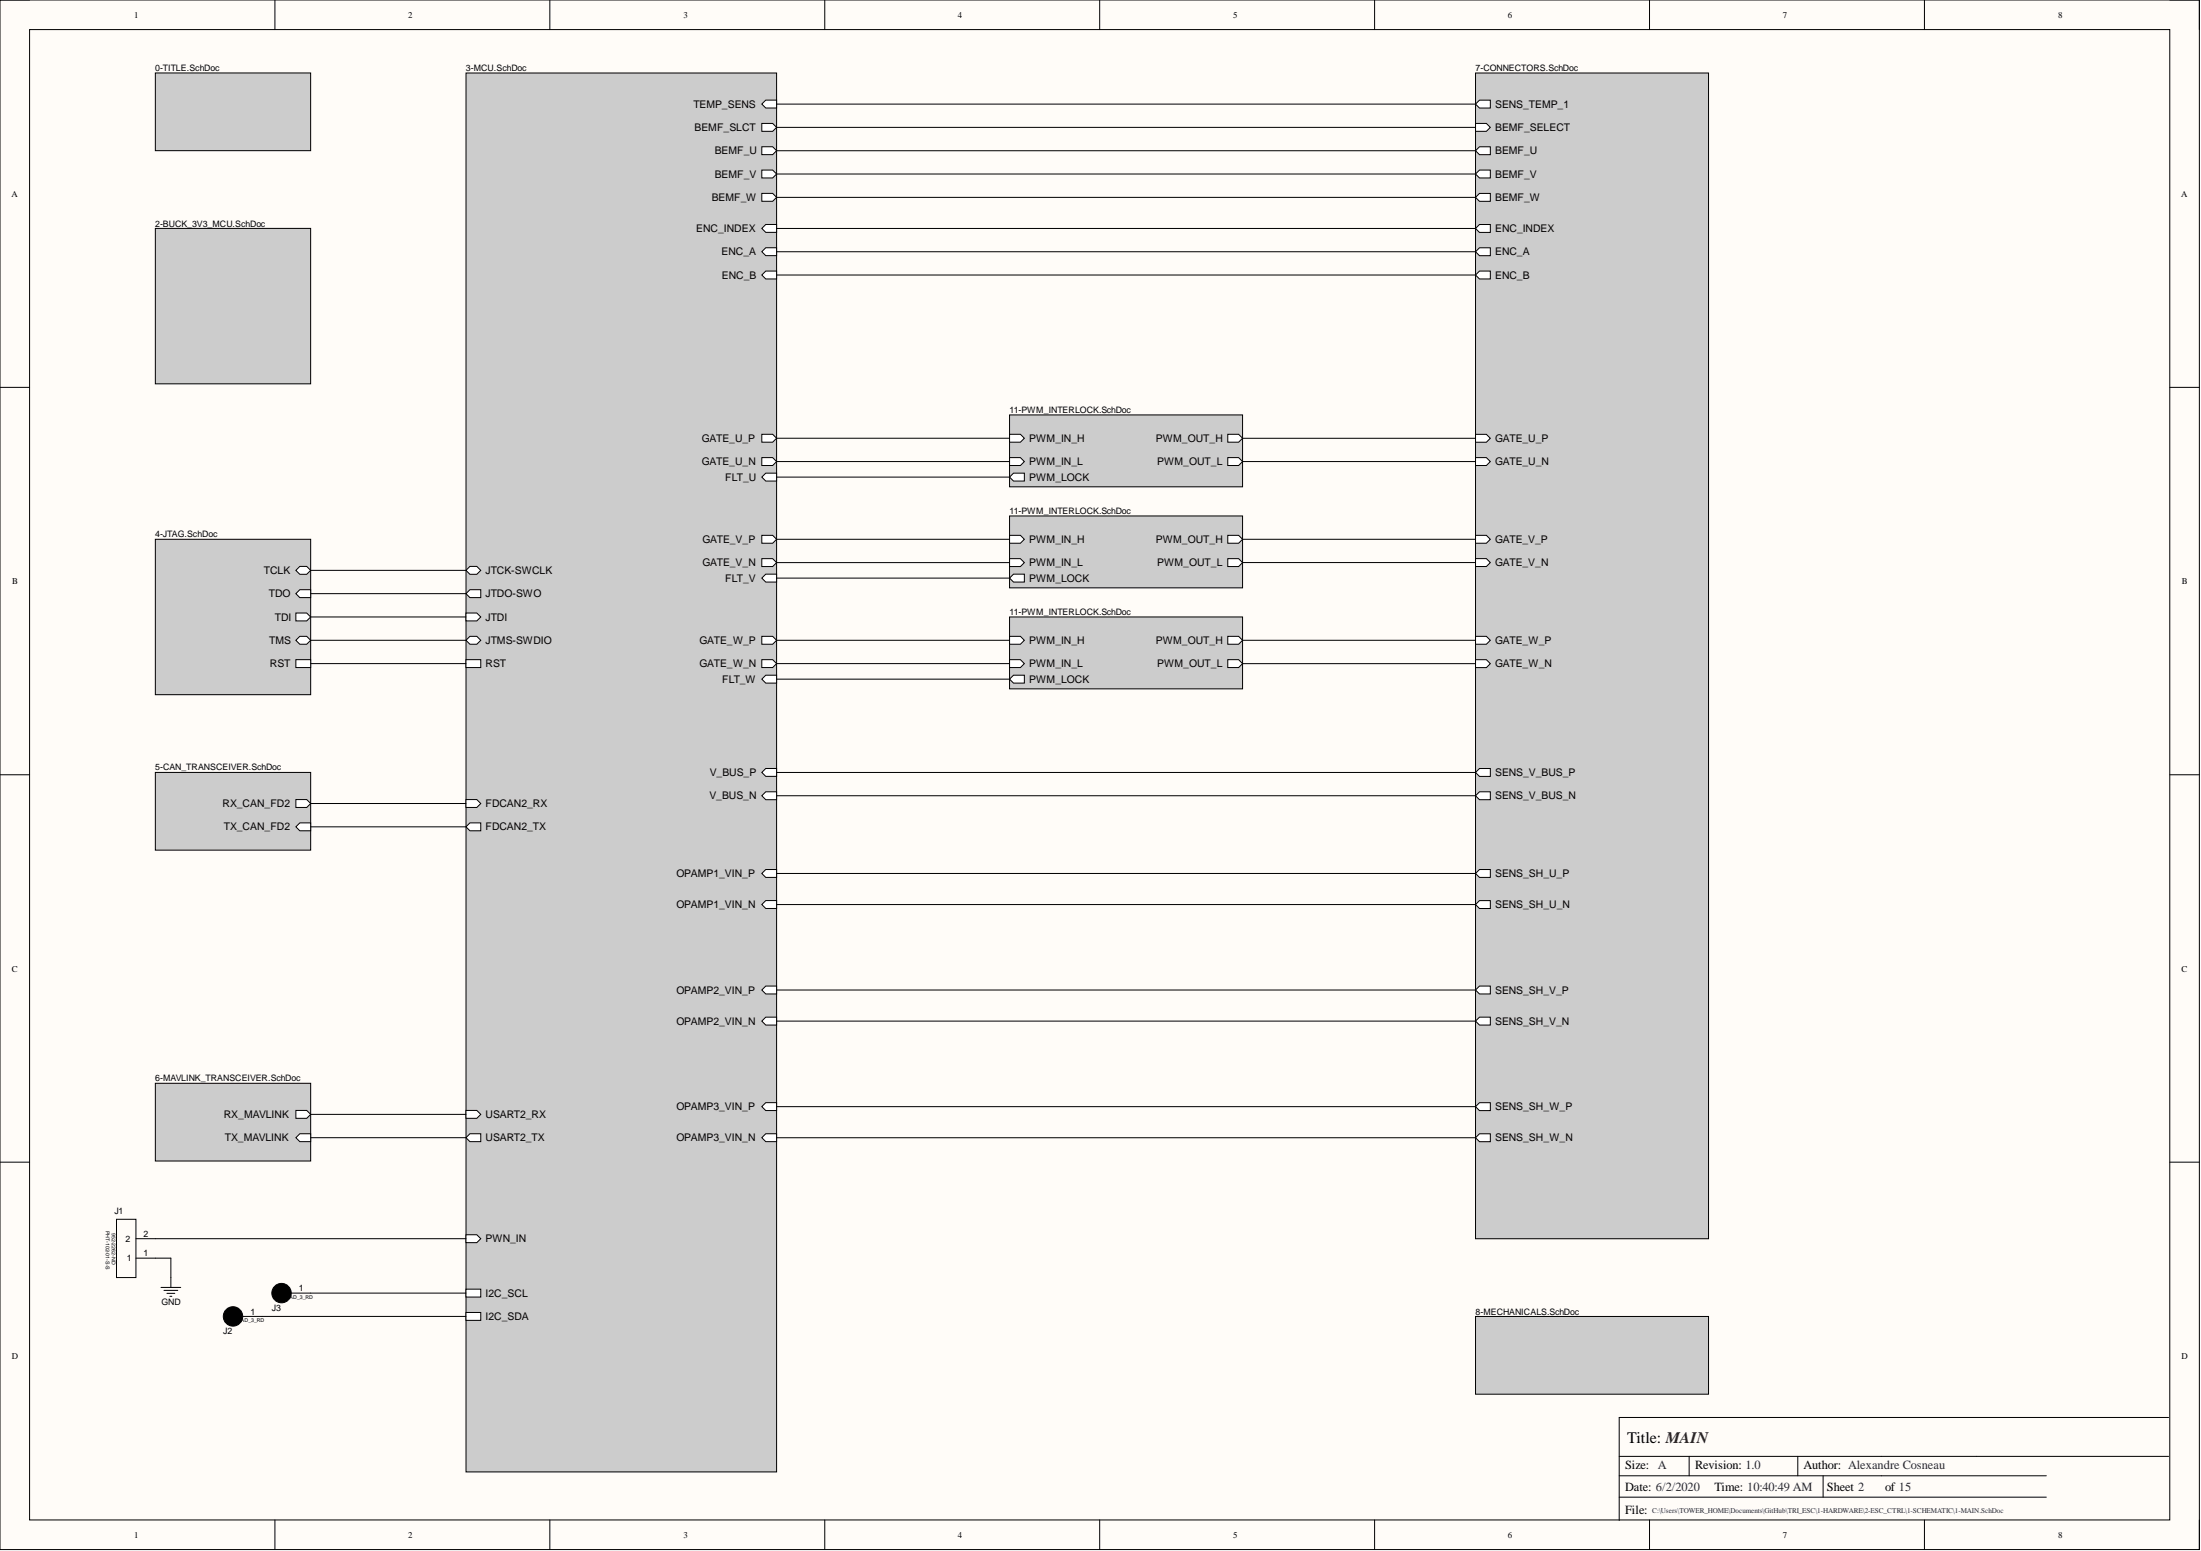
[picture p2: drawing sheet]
<svg xmlns="http://www.w3.org/2000/svg" width="566mm" height="399mm" viewBox="0 0 566 399" stroke-linecap="round" stroke-linejoin="round" font-family="sans-serif">
<path d="M0 0h565.8v398.6h-565.8z" fill-rule="evenodd" fill="#fffcf8"/>
<path d="M0 0h565.8v398.6h-565.8z" fill="none" stroke="#000" stroke-width=".26"/>
<path d="M7.6 7.6h550.6v383.4h-550.6z" fill-rule="evenodd" fill="#fffcf8"/>
<g fill="none" stroke="#000" stroke-width=".26">
<path d="M0 0h7.6M70.7 0v7.6M141.4 0v7.6M212.2 0v7.6M282.9 0v7.6M353.6 0v7.6M424.3 0v7.6M495.1 0v7.6M558.2 0h7.6v7.6M7.6 7.6h550.6v383.4h-550.6zM0 99.7h7.6M558.2 99.7h7.6"/>
<path d="M0 199.3h7.6M558.2 199.3h7.6M0 299h7.6M558.2 299h7.6M416.5 374.7h141.4M416.5 379.6h109.9M434.5 374.7v4.9M462.5 374.7v4.9M469 379.6v5.5M557.9 364.6h-141.4v26.5M70.7 391v7.6M141.4 391v7.6"/>
<path d="M212.2 391v7.6M282.9 391v7.6M353.6 391v7.6M416.5 385.1h109.9M424.3 391v7.6M495.1 391v7.6M565.8 391v7.6"/>
</g>
<path d="M40 58.8h39.9v39.9h-39.9z" fill-rule="evenodd" fill="#ccc"/>
<path d="M40 58.8h39.9v39.9h-39.9z" fill="none" stroke="#000" stroke-width=".26"/>
<path d="M40 18.8h39.9v20h-39.9z" fill-rule="evenodd" fill="#ccc"/>
<path d="M40 18.8h39.9v20h-39.9z" fill="none" stroke="#000" stroke-width=".26"/>
<path d="M40 138.7h39.9v40h-39.9z" fill-rule="evenodd" fill="#ccc"/>
<path d="M40 138.7h39.9v40h-39.9z" fill="none" stroke="#000" stroke-width=".26"/>
<path d="M77.1 145.7h1.8l1 1-1 1h-1.8l-1-1z" fill-rule="evenodd" fill="#fff"/>
<path d="M77.1 145.7h1.8l1 1-1 1h-1.8l-1-1z" fill="none" stroke="#000" stroke-width=".26"/>
<path d="M77.1 151.7h2.8v2h-2.8l-1-1z" fill-rule="evenodd" fill="#fff"/>
<path d="M77.1 151.7h2.8v2h-2.8l-1-1z" fill="none" stroke="#000" stroke-width=".26"/>
<path d="M76.1 157.7h2.8l1 1-1 1h-2.8z" fill-rule="evenodd" fill="#fff"/>
<path d="M76.1 157.7h2.8l1 1-1 1h-2.8z" fill="none" stroke="#000" stroke-width=".26"/>
<path d="M76.1 169.7h3.8v2h-3.8z" fill-rule="evenodd" fill="#fff"/>
<path d="M76.1 169.7h3.8v2h-3.8z" fill="none" stroke="#000" stroke-width=".26"/>
<path d="M77.1 163.7h1.8l1 1-1 1h-1.8l-1-1z" fill-rule="evenodd" fill="#fff"/>
<path d="M77.1 163.7h1.8l1 1-1 1h-1.8l-1-1z" fill="none" stroke="#000" stroke-width=".26"/>
<path d="M379.6 338.7h59.9v20h-59.9z" fill-rule="evenodd" fill="#ccc"/>
<path d="M379.6 338.7h59.9v20h-59.9z" fill="none" stroke="#000" stroke-width=".26"/>
<path d="M40 278.7h39.9v20h-39.9z" fill-rule="evenodd" fill="#ccc"/>
<path d="M40 278.7h39.9v20h-39.9z" fill="none" stroke="#000" stroke-width=".26"/>
<path d="M77.1 291.7h2.8v2h-2.8l-1-1z" fill-rule="evenodd" fill="#fff"/>
<path d="M77.1 291.7h2.8v2h-2.8l-1-1z" fill="none" stroke="#000" stroke-width=".26"/>
<path d="M76.1 285.7h2.8l1 1-1 1h-2.8z" fill-rule="evenodd" fill="#fff"/>
<path d="M76.1 285.7h2.8l1 1-1 1h-2.8z" fill="none" stroke="#000" stroke-width=".26"/>
<path d="M379.6 18.8h59.9v299.9h-59.9z" fill-rule="evenodd" fill="#ccc"/>
<path d="M379.6 18.8h59.9v299.9h-59.9z" fill="none" stroke="#000" stroke-width=".26"/>
<path d="M379.6 111.7h2.8l1 1-1 1.1h-2.8z" fill-rule="evenodd" fill="#fff"/>
<path d="M379.6 111.7h2.8l1 1-1 1.1h-2.8z" fill="none" stroke="#000" stroke-width=".26"/>
<path d="M379.6 117.7h2.8l1 1-1 1.1h-2.8z" fill-rule="evenodd" fill="#fff"/>
<path d="M379.6 117.7h2.8l1 1-1 1.1h-2.8z" fill="none" stroke="#000" stroke-width=".26"/>
<path d="M379.6 137.7h2.8l1 1-1 1h-2.8z" fill-rule="evenodd" fill="#fff"/>
<path d="M379.6 137.7h2.8l1 1-1 1h-2.8z" fill="none" stroke="#000" stroke-width=".26"/>
<path d="M379.6 143.7h2.8l1 1-1 1h-2.8z" fill-rule="evenodd" fill="#fff"/>
<path d="M379.6 143.7h2.8l1 1-1 1h-2.8z" fill="none" stroke="#000" stroke-width=".26"/>
<path d="M379.6 169.7h2.8l1 1-1 1h-2.8z" fill-rule="evenodd" fill="#fff"/>
<path d="M379.6 169.7h2.8l1 1-1 1h-2.8z" fill="none" stroke="#000" stroke-width=".26"/>
<path d="M379.6 163.7h2.8l1 1-1 1h-2.8z" fill-rule="evenodd" fill="#fff"/>
<path d="M379.6 163.7h2.8l1 1-1 1h-2.8z" fill="none" stroke="#000" stroke-width=".26"/>
<path d="M380.6 231.7h2.8v2h-2.8l-1-1z" fill-rule="evenodd" fill="#fff"/>
<path d="M380.6 231.7h2.8v2h-2.8l-1-1z" fill="none" stroke="#000" stroke-width=".26"/>
<path d="M380.6 223.7h2.8v2h-2.8l-1-1z" fill-rule="evenodd" fill="#fff"/>
<path d="M380.6 223.7h2.8v2h-2.8l-1-1z" fill="none" stroke="#000" stroke-width=".26"/>
<path d="M380.6 253.7h2.8v2h-2.8l-1-1z" fill-rule="evenodd" fill="#fff"/>
<path d="M380.6 253.7h2.8v2h-2.8l-1-1z" fill="none" stroke="#000" stroke-width=".26"/>
<path d="M380.6 261.7h2.8v2h-2.8l-1-1z" fill-rule="evenodd" fill="#fff"/>
<path d="M380.6 261.7h2.8v2h-2.8l-1-1z" fill="none" stroke="#000" stroke-width=".26"/>
<path d="M380.6 291.7h2.8v2h-2.8l-1-1z" fill-rule="evenodd" fill="#fff"/>
<path d="M380.6 291.7h2.8v2h-2.8l-1-1z" fill="none" stroke="#000" stroke-width=".26"/>
<path d="M380.6 283.7h2.8v2h-2.8l-1-1z" fill-rule="evenodd" fill="#fff"/>
<path d="M380.6 283.7h2.8v2h-2.8l-1-1z" fill="none" stroke="#000" stroke-width=".26"/>
<path d="M380.6 43.7h2.8v2.1h-2.8l-1-1z" fill-rule="evenodd" fill="#fff"/>
<path d="M380.6 43.7h2.8v2.1h-2.8l-1-1z" fill="none" stroke="#000" stroke-width=".26"/>
<path d="M380.6 49.8h2.8v2h-2.8l-1-1z" fill-rule="evenodd" fill="#fff"/>
<path d="M380.6 49.8h2.8v2h-2.8l-1-1z" fill="none" stroke="#000" stroke-width=".26"/>
<path d="M380.6 203.7h2.8v2h-2.8l-1-1z" fill-rule="evenodd" fill="#fff"/>
<path d="M380.6 203.7h2.8v2h-2.8l-1-1z" fill="none" stroke="#000" stroke-width=".26"/>
<path d="M380.6 197.7h2.8v2h-2.8l-1-1z" fill-rule="evenodd" fill="#fff"/>
<path d="M380.6 197.7h2.8v2h-2.8l-1-1z" fill="none" stroke="#000" stroke-width=".26"/>
<path d="M380.6 25.8h2.8v2h-2.8l-1-1z" fill-rule="evenodd" fill="#fff"/>
<path d="M380.6 25.8h2.8v2h-2.8l-1-1z" fill="none" stroke="#000" stroke-width=".26"/>
<path d="M380.6 37.8h2.8v2h-2.8l-1-1z" fill-rule="evenodd" fill="#fff"/>
<path d="M380.6 37.8h2.8v2h-2.8l-1-1z" fill="none" stroke="#000" stroke-width=".26"/>
<path d="M379.6 31.8h2.8l1 1-1 1h-2.8z" fill-rule="evenodd" fill="#fff"/>
<path d="M379.6 31.8h2.8l1 1-1 1h-2.8z" fill="none" stroke="#000" stroke-width=".26"/>
<path d="M380.6 57.8h2.8v2h-2.8l-1-1z" fill-rule="evenodd" fill="#fff"/>
<path d="M380.6 57.8h2.8v2h-2.8l-1-1z" fill="none" stroke="#000" stroke-width=".26"/>
<path d="M380.6 63.7h2.8v2.1h-2.8l-1-1z" fill-rule="evenodd" fill="#fff"/>
<path d="M380.6 63.7h2.8v2.1h-2.8l-1-1z" fill="none" stroke="#000" stroke-width=".26"/>
<path d="M380.6 69.7h2.8v2.1h-2.8l-1-1.1z" fill-rule="evenodd" fill="#fff"/>
<path d="M380.6 69.7h2.8v2.1h-2.8l-1-1.1z" fill="none" stroke="#000" stroke-width=".26"/>
<path d="M259.7 106.7h60v18.5h-60z" fill-rule="evenodd" fill="#ccc"/>
<path d="M259.7 106.7h60v18.5h-60z" fill="none" stroke="#000" stroke-width=".26"/>
<path d="M315.8 111.7h2.8l1.1 1-1.1 1.1h-2.8z" fill-rule="evenodd" fill="#fff"/>
<path d="M315.8 111.7h2.8l1.1 1-1.1 1.1h-2.8z" fill="none" stroke="#000" stroke-width=".26"/>
<path d="M315.8 117.7h2.8l1.1 1-1.1 1.1h-2.8z" fill-rule="evenodd" fill="#fff"/>
<path d="M315.8 117.7h2.8l1.1 1-1.1 1.1h-2.8z" fill="none" stroke="#000" stroke-width=".26"/>
<path d="M259.7 111.7h2.8l1 1-1 1.1h-2.8z" fill-rule="evenodd" fill="#fff"/>
<path d="M259.7 111.7h2.8l1 1-1 1.1h-2.8z" fill="none" stroke="#000" stroke-width=".26"/>
<path d="M259.7 117.7h2.8l1 1-1 1.1h-2.8z" fill-rule="evenodd" fill="#fff"/>
<path d="M259.7 117.7h2.8l1 1-1 1.1h-2.8z" fill="none" stroke="#000" stroke-width=".26"/>
<path d="M260.7 121.7h2.8v2.1h-2.8l-1-1.1z" fill-rule="evenodd" fill="#fff"/>
<path d="M260.7 121.7h2.8v2.1h-2.8l-1-1.1z" fill="none" stroke="#000" stroke-width=".26"/>
<path d="M259.7 132.7h60v18.5h-60z" fill-rule="evenodd" fill="#ccc"/>
<path d="M259.7 132.7h60v18.5h-60z" fill="none" stroke="#000" stroke-width=".26"/>
<path d="M315.8 137.7h2.8l1.1 1-1.1 1h-2.8z" fill-rule="evenodd" fill="#fff"/>
<path d="M315.8 137.7h2.8l1.1 1-1.1 1h-2.8z" fill="none" stroke="#000" stroke-width=".26"/>
<path d="M315.8 143.7h2.8l1.1 1-1.1 1h-2.8z" fill-rule="evenodd" fill="#fff"/>
<path d="M315.8 143.7h2.8l1.1 1-1.1 1h-2.8z" fill="none" stroke="#000" stroke-width=".26"/>
<path d="M259.7 137.7h2.8l1 1-1 1h-2.8z" fill-rule="evenodd" fill="#fff"/>
<path d="M259.7 137.7h2.8l1 1-1 1h-2.8z" fill="none" stroke="#000" stroke-width=".26"/>
<path d="M259.7 143.7h2.8l1 1-1 1h-2.8z" fill-rule="evenodd" fill="#fff"/>
<path d="M259.7 143.7h2.8l1 1-1 1h-2.8z" fill="none" stroke="#000" stroke-width=".26"/>
<path d="M260.7 147.7h2.8v2h-2.8l-1-1z" fill-rule="evenodd" fill="#fff"/>
<path d="M260.7 147.7h2.8v2h-2.8l-1-1z" fill="none" stroke="#000" stroke-width=".26"/>
<path d="M259.7 158.7h60v18.5h-60z" fill-rule="evenodd" fill="#ccc"/>
<path d="M259.7 158.7h60v18.5h-60z" fill="none" stroke="#000" stroke-width=".26"/>
<path d="M315.8 163.7h2.8l1.1 1-1.1 1h-2.8z" fill-rule="evenodd" fill="#fff"/>
<path d="M315.8 163.7h2.8l1.1 1-1.1 1h-2.8z" fill="none" stroke="#000" stroke-width=".26"/>
<path d="M315.8 169.7h2.8l1.1 1-1.1 1h-2.8z" fill-rule="evenodd" fill="#fff"/>
<path d="M315.8 169.7h2.8l1.1 1-1.1 1h-2.8z" fill="none" stroke="#000" stroke-width=".26"/>
<path d="M259.7 163.7h2.8l1 1-1 1h-2.8z" fill-rule="evenodd" fill="#fff"/>
<path d="M259.7 163.7h2.8l1 1-1 1h-2.8z" fill="none" stroke="#000" stroke-width=".26"/>
<path d="M259.7 169.7h2.8l1 1-1 1h-2.8z" fill-rule="evenodd" fill="#fff"/>
<path d="M259.7 169.7h2.8l1 1-1 1h-2.8z" fill="none" stroke="#000" stroke-width=".26"/>
<path d="M260.7 173.7h2.8v2h-2.8l-1-1z" fill-rule="evenodd" fill="#fff"/>
<path d="M260.7 173.7h2.8v2h-2.8l-1-1z" fill="none" stroke="#000" stroke-width=".26"/>
<path d="M40 198.7h39.9v20h-39.9z" fill-rule="evenodd" fill="#ccc"/>
<path d="M40 198.7h39.9v20h-39.9z" fill="none" stroke="#000" stroke-width=".26"/>
<path d="M77.1 211.7h2.8v2h-2.8l-1-1z" fill-rule="evenodd" fill="#fff"/>
<path d="M77.1 211.7h2.8v2h-2.8l-1-1z" fill="none" stroke="#000" stroke-width=".26"/>
<path d="M76.1 205.7h2.8l1 1-1 1h-2.8z" fill-rule="evenodd" fill="#fff"/>
<path d="M76.1 205.7h2.8l1 1-1 1h-2.8z" fill="none" stroke="#000" stroke-width=".26"/>
<path d="M119.9 18.8h79.9v359.8h-79.9z" fill-rule="evenodd" fill="#ccc"/>
<path d="M119.9 18.8h79.9v359.8h-79.9z" fill="none" stroke="#000" stroke-width=".26"/>
<path d="M119.9 169.7h3.8v2h-3.8z" fill-rule="evenodd" fill="#fff"/>
<path d="M119.9 169.7h3.8v2h-3.8z" fill="none" stroke="#000" stroke-width=".26"/>
<path d="M120.9 291.7h2.8v2h-2.8l-1-1z" fill-rule="evenodd" fill="#fff"/>
<path d="M120.9 291.7h2.8v2h-2.8l-1-1z" fill="none" stroke="#000" stroke-width=".26"/>
<path d="M119.9 285.7h2.8l1 1-1 1h-2.8z" fill-rule="evenodd" fill="#fff"/>
<path d="M119.9 285.7h2.8l1 1-1 1h-2.8z" fill="none" stroke="#000" stroke-width=".26"/>
<path d="M120.9 163.7h1.8l1 1-1 1h-1.8l-1-1z" fill-rule="evenodd" fill="#fff"/>
<path d="M120.9 163.7h1.8l1 1-1 1h-1.8l-1-1z" fill="none" stroke="#000" stroke-width=".26"/>
<path d="M120.9 145.7h1.8l1 1-1 1h-1.8l-1-1z" fill-rule="evenodd" fill="#fff"/>
<path d="M120.9 145.7h1.8l1 1-1 1h-1.8l-1-1z" fill="none" stroke="#000" stroke-width=".26"/>
<path d="M119.9 157.7h2.8l1 1-1 1h-2.8z" fill-rule="evenodd" fill="#fff"/>
<path d="M119.9 157.7h2.8l1 1-1 1h-2.8z" fill="none" stroke="#000" stroke-width=".26"/>
<path d="M120.9 151.7h2.8v2h-2.8l-1-1z" fill-rule="evenodd" fill="#fff"/>
<path d="M120.9 151.7h2.8v2h-2.8l-1-1z" fill="none" stroke="#000" stroke-width=".26"/>
<path d="M197 253.7h2.8v2h-2.8l-1-1z" fill-rule="evenodd" fill="#fff"/>
<path d="M197 253.7h2.8v2h-2.8l-1-1z" fill="none" stroke="#000" stroke-width=".26"/>
<path d="M197 283.7h2.8v2h-2.8l-1-1z" fill-rule="evenodd" fill="#fff"/>
<path d="M197 283.7h2.8v2h-2.8l-1-1z" fill="none" stroke="#000" stroke-width=".26"/>
<path d="M197 223.7h2.8v2h-2.8l-1-1z" fill-rule="evenodd" fill="#fff"/>
<path d="M197 223.7h2.8v2h-2.8l-1-1z" fill="none" stroke="#000" stroke-width=".26"/>
<path d="M197 291.7h2.8v2h-2.8l-1-1z" fill-rule="evenodd" fill="#fff"/>
<path d="M197 291.7h2.8v2h-2.8l-1-1z" fill="none" stroke="#000" stroke-width=".26"/>
<path d="M197 261.7h2.8v2h-2.8l-1-1z" fill-rule="evenodd" fill="#fff"/>
<path d="M197 261.7h2.8v2h-2.8l-1-1z" fill="none" stroke="#000" stroke-width=".26"/>
<path d="M197 203.7h2.8v2h-2.8l-1-1z" fill-rule="evenodd" fill="#fff"/>
<path d="M197 203.7h2.8v2h-2.8l-1-1z" fill="none" stroke="#000" stroke-width=".26"/>
<path d="M197 197.7h2.8v2h-2.8l-1-1z" fill-rule="evenodd" fill="#fff"/>
<path d="M197 197.7h2.8v2h-2.8l-1-1z" fill="none" stroke="#000" stroke-width=".26"/>
<path d="M197 231.7h2.8v2h-2.8l-1-1z" fill-rule="evenodd" fill="#fff"/>
<path d="M197 231.7h2.8v2h-2.8l-1-1z" fill="none" stroke="#000" stroke-width=".26"/>
<path d="M197 57.7h2.8v2.1h-2.8l-1-1z" fill-rule="evenodd" fill="#fff"/>
<path d="M197 57.7h2.8v2.1h-2.8l-1-1z" fill="none" stroke="#000" stroke-width=".26"/>
<path d="M119.9 205.7h2.8l1 1-1 1h-2.8z" fill-rule="evenodd" fill="#fff"/>
<path d="M119.9 205.7h2.8l1 1-1 1h-2.8z" fill="none" stroke="#000" stroke-width=".26"/>
<path d="M197 121.7h2.8v2.1h-2.8l-1-1.1z" fill-rule="evenodd" fill="#fff"/>
<path d="M197 121.7h2.8v2.1h-2.8l-1-1.1z" fill="none" stroke="#000" stroke-width=".26"/>
<path d="M197 147.7h2.8v2h-2.8l-1-1z" fill-rule="evenodd" fill="#fff"/>
<path d="M197 147.7h2.8v2h-2.8l-1-1z" fill="none" stroke="#000" stroke-width=".26"/>
<path d="M197 173.7h2.8v2h-2.8l-1-1z" fill-rule="evenodd" fill="#fff"/>
<path d="M197 173.7h2.8v2h-2.8l-1-1z" fill="none" stroke="#000" stroke-width=".26"/>
<path d="M120.9 211.7h2.8v2h-2.8l-1-1z" fill-rule="evenodd" fill="#fff"/>
<path d="M120.9 211.7h2.8v2h-2.8l-1-1z" fill="none" stroke="#000" stroke-width=".26"/>
<path d="M119.9 317.6h2.8l1 1.1-1 1h-2.8z" fill-rule="evenodd" fill="#fff"/>
<path d="M119.9 317.6h2.8l1 1.1-1 1h-2.8z" fill="none" stroke="#000" stroke-width=".26"/>
<path d="M119.9 331.6h3.8v2.1h-3.8z" fill-rule="evenodd" fill="#fff"/>
<path d="M119.9 331.6h3.8v2.1h-3.8z" fill="none" stroke="#000" stroke-width=".26"/>
<path d="M119.9 337.6h3.8v2.1h-3.8z" fill-rule="evenodd" fill="#fff"/>
<path d="M119.9 337.6h3.8v2.1h-3.8z" fill="none" stroke="#000" stroke-width=".26"/>
<path d="M196 37.8h2.8l1 1-1 1h-2.8z" fill-rule="evenodd" fill="#fff"/>
<path d="M196 37.8h2.8l1 1-1 1h-2.8z" fill="none" stroke="#000" stroke-width=".26"/>
<path d="M196 43.7h2.8l1 1.1-1 1h-2.8z" fill-rule="evenodd" fill="#fff"/>
<path d="M196 43.7h2.8l1 1.1-1 1h-2.8z" fill="none" stroke="#000" stroke-width=".26"/>
<path d="M196 31.8h2.8l1 1-1 1h-2.8z" fill-rule="evenodd" fill="#fff"/>
<path d="M196 31.8h2.8l1 1-1 1h-2.8z" fill="none" stroke="#000" stroke-width=".26"/>
<path d="M196 49.7h2.8l1 1.1-1 1h-2.8z" fill-rule="evenodd" fill="#fff"/>
<path d="M196 49.7h2.8l1 1.1-1 1h-2.8z" fill="none" stroke="#000" stroke-width=".26"/>
<path d="M197 69.7h2.8v2.1h-2.8l-1-1.1z" fill-rule="evenodd" fill="#fff"/>
<path d="M197 69.7h2.8v2.1h-2.8l-1-1.1z" fill="none" stroke="#000" stroke-width=".26"/>
<path d="M197 63.7h2.8v2.1h-2.8l-1-1.1z" fill-rule="evenodd" fill="#fff"/>
<path d="M197 63.7h2.8v2.1h-2.8l-1-1.1z" fill="none" stroke="#000" stroke-width=".26"/>
<path d="M196 117.7h2.8l1 1-1 1.1h-2.8z" fill-rule="evenodd" fill="#fff"/>
<path d="M196 117.7h2.8l1 1-1 1.1h-2.8z" fill="none" stroke="#000" stroke-width=".26"/>
<path d="M196 111.7h2.8l1 1-1 1.1h-2.8z" fill-rule="evenodd" fill="#fff"/>
<path d="M196 111.7h2.8l1 1-1 1.1h-2.8z" fill="none" stroke="#000" stroke-width=".26"/>
<path d="M196 137.7h2.8l1 1-1 1h-2.8z" fill-rule="evenodd" fill="#fff"/>
<path d="M196 137.7h2.8l1 1-1 1h-2.8z" fill="none" stroke="#000" stroke-width=".26"/>
<path d="M196 143.7h2.8l1 1-1 1h-2.8z" fill-rule="evenodd" fill="#fff"/>
<path d="M196 143.7h2.8l1 1-1 1h-2.8z" fill="none" stroke="#000" stroke-width=".26"/>
<path d="M196 163.7h2.8l1 1-1 1h-2.8z" fill-rule="evenodd" fill="#fff"/>
<path d="M196 163.7h2.8l1 1-1 1h-2.8z" fill="none" stroke="#000" stroke-width=".26"/>
<path d="M196 169.7h2.8l1 1-1 1h-2.8z" fill-rule="evenodd" fill="#fff"/>
<path d="M196 169.7h2.8l1 1-1 1h-2.8z" fill="none" stroke="#000" stroke-width=".26"/>
<path d="M197 25.8h2.8v2h-2.8l-1-1z" fill-rule="evenodd" fill="#fff"/>
<g fill="none" stroke="#000" stroke-width=".26">
<path d="M197 25.8h2.8v2h-2.8l-1-1zM199.8 38.8h179.8M199.8 32.8h179.8M199.8 26.8h179.8M199.8 58.8h179.8M199.8 50.8h179.8M199.8 44.8h179.8M199.8 70.7h179.8M199.8 64.8h179.8M199.8 118.7h59.9M199.8 112.7h59.9M319.7 118.7h59.9"/>
<path d="M319.7 112.7h59.9M199.8 138.7h59.9M199.8 122.7h59.9M319.7 138.7h59.9M79.9 158.7h40M79.9 152.7h40M79.9 146.7h40M199.8 148.7h59.9M199.8 144.7h59.9M319.7 144.7h59.9M79.9 170.7h40M79.9 164.7h40"/>
<path d="M199.8 170.7h59.9M199.8 164.7h59.9M199.8 174.7h59.9M319.7 164.7h59.9M319.7 170.7h59.9M199.8 198.7h179.8M79.9 212.7h40M79.9 206.7h40M199.8 204.7h179.8M199.8 232.7h179.8M199.8 224.7h179.8M199.8 254.7h179.8"/>
<path d="M199.8 262.7h179.8M79.9 292.7h40M79.9 286.7h40M199.8 292.7h179.8M199.8 284.7h179.8M30 313.7h5v15h-5zM35 318.7h84.9M35 323.7h9v7.5M41.4 331.2h5.1M42.2 332h3.5M42.9 332.7h2.1M43.7 333.5h.5"/>
<path d="M62.4 338.6h57.5M74.9 332.7h45"/>
<circle cx="59.9" cy="338.6" r="2.5"/>
<circle cx="72.4" cy="332.7" r="2.5"/>
</g>
<g fill="#000">
<circle cx="59.9" cy="338.6" r="2.5"/>
<circle cx="72.4" cy="332.7" r="2.5"/>
</g>
<text font-size="4.1" x="418.5" y="371.2">Title: MAIN</text>
<g font-size="3.2">
<text x="418" y="378">Size: A</text>
<text x="436.1" y="378">Revision: 1.0</text>
<text x="464" y="378">Author: Alexandre Cosneau</text>
<text x="418" y="383.5">Date: 6/2/2020</text>
<text x="441" y="383.5">Time: 10:40:49 AM</text>
<text x="470" y="383.5">Sheet 2</text>
<text x="484.9" y="383.5">of 15</text>
<text x="418" y="389.4">File:</text>
</g>
<g font-size="2.7">
<text x="178.4" y="27.7">TEMP_SENS</text>
<text x="384.6" y="27.7">SENS_TEMP_1</text>
<text x="178.7" y="33.7">BEMF_SLCT</text>
<text x="384.6" y="33.7">BEMF_SELECT</text>
<text x="183.9" y="39.7">BEMF_U</text>
<text x="384.6" y="39.7">BEMF_U</text>
<text x="183.9" y="45.7">BEMF_V</text>
<text x="384.6" y="45.7">BEMF_V</text>
<text x="183.1" y="51.7">BEMF_W</text>
<text x="384.6" y="51.7">BEMF_W</text>
<text x="179.1" y="59.7">ENC_INDEX</text>
<text x="384.6" y="59.7">ENC_INDEX</text>
<text x="185.6" y="65.7">ENC_A</text>
<text x="384.6" y="65.7">ENC_A</text>
<text x="185.7" y="71.7">ENC_B</text>
<text x="384.6" y="71.7">ENC_B</text>
<text x="180.6" y="113.7">GATE_U_P</text>
<text x="264.8" y="113.7">PWM_IN_H</text>
<text x="297.4" y="113.7">PWM_OUT_H</text>
<text x="384.6" y="113.7">GATE_U_P</text>
<text x="180.6" y="119.7">GATE_U_N</text>
<text x="264.8" y="119.7">PWM_IN_L</text>
<text x="297.7" y="119.7">PWM_OUT_L</text>
<text x="384.6" y="119.7">GATE_U_N</text>
<text x="186.6" y="123.6">FLT_U</text>
<text x="264.8" y="123.6">PWM_LOCK</text>
<text x="180.7" y="139.6">GATE_V_P</text>
<text x="264.8" y="139.6">PWM_IN_H</text>
<text x="297.4" y="139.6">PWM_OUT_H</text>
<text x="384.6" y="139.6">GATE_V_P</text>
<text x="67.9" y="147.7">TCLK</text>
<text x="124.9" y="147.7">JTCK-SWCLK</text>
<text x="180.7" y="145.6">GATE_V_N</text>
<text x="186.6" y="149.6">FLT_V</text>
<text x="264.8" y="145.6">PWM_IN_L</text>
<text x="264.8" y="149.6">PWM_LOCK</text>
<text x="297.7" y="145.6">PWM_OUT_L</text>
<text x="384.6" y="145.6">GATE_V_N</text>
<text x="69.2" y="153.7">TDO</text>
<text x="124.9" y="153.7">JTDO-SWO</text>
<text x="70.7" y="159.7">TDI</text>
<text x="124.9" y="159.7">JTDI</text>
<text x="69.3" y="165.6">TMS</text>
<text x="124.9" y="165.6">JTMS-SWDIO</text>
<text x="180" y="165.6">GATE_W_P</text>
<text x="264.8" y="165.6">PWM_IN_H</text>
<text x="297.4" y="165.6">PWM_OUT_H</text>
<text x="384.6" y="165.6">GATE_W_P</text>
<text x="69.4" y="171.6">RST</text>
<text x="124.9" y="171.6">RST</text>
<text x="180" y="171.6">GATE_W_N</text>
<text x="264.8" y="171.6">PWM_IN_L</text>
<text x="297.7" y="171.6">PWM_OUT_L</text>
<text x="384.6" y="171.6">GATE_W_N</text>
<text x="185.8" y="175.7">FLT_W</text>
<text x="264.8" y="175.7">PWM_LOCK</text>
<text x="182.6" y="199.6">V_BUS_P</text>
<text x="384.6" y="199.6">SENS_V_BUS_P</text>
<text x="57.3" y="207.6">RX_CAN_FD2</text>
<text x="124.9" y="207.6">FDCAN2_RX</text>
<text x="182.5" y="205.7">V_BUS_N</text>
<text x="384.6" y="205.7">SENS_V_BUS_N</text>
<text x="57.6" y="213.6">TX_CAN_FD2</text>
<text x="124.9" y="213.6">FDCAN2_TX</text>
<text x="174" y="225.6">OPAMP1_VIN_P</text>
<text x="384.6" y="225.6">SENS_SH_U_P</text>
<text x="174" y="233.7">OPAMP1_VIN_N</text>
<text x="384.6" y="233.7">SENS_SH_U_N</text>
<text x="174" y="255.6">OPAMP2_VIN_P</text>
<text x="384.6" y="255.6">SENS_SH_V_P</text>
<text x="174" y="263.6">OPAMP2_VIN_N</text>
<text x="384.6" y="263.6">SENS_SH_V_N</text>
<text x="57.6" y="287.6">RX_MAVLINK</text>
<text x="124.9" y="287.6">USART2_RX</text>
<text x="174" y="285.6">OPAMP3_VIN_P</text>
<text x="384.6" y="285.6">SENS_SH_W_P</text>
<text x="57.8" y="293.6">TX_MAVLINK</text>
<text x="124.9" y="293.6">USART2_TX</text>
<text x="174" y="293.6">OPAMP3_VIN_N</text>
<text x="384.6" y="293.6">SENS_SH_W_N</text>
<text x="124.9" y="319.6">PWN_IN</text>
<text x="124.9" y="333.6">I2C_SCL</text>
<text x="124.9" y="339.6">I2C_SDA</text>
</g>
<g font-size="2.3">
<text x="34.5" y="4.6">1</text>
<text x="105" y="4.6">2</text>
<text x="175.8" y="4.6">3</text>
<text x="246.4" y="4.6">4</text>
<text x="317.2" y="4.6">5</text>
<text x="387.9" y="4.6">6</text>
<text x="458.6" y="4.6">7</text>
<text x="529.4" y="4.6">8</text>
<text x="39.9" y="18.3">0-TITLE.SchDoc</text>
<text x="119.8" y="18.3">3-MCU.SchDoc</text>
<text x="379.6" y="18.3">7-CONNECTORS.SchDoc</text>
<text x="3" y="50.6">A</text>
<text x="561.1" y="50.6">A</text>
<text x="39.9" y="58.3">2-BUCK_3V3_MCU.SchDoc</text>
<text x="259.7" y="106.2">11-PWM_INTERLOCK.SchDoc</text>
<text x="259.7" y="132.3">11-PWM_INTERLOCK.SchDoc</text>
<text x="39.9" y="138.2">4-JTAG.SchDoc</text>
<text x="3.1" y="150.2">B</text>
<text x="561.3" y="150.2">B</text>
<text x="259.7" y="158.3">11-PWM_INTERLOCK.SchDoc</text>
<text x="39.9" y="198.2">5-CAN_TRANSCEIVER.SchDoc</text>
<text x="3" y="249.9">C</text>
<text x="561.2" y="249.9">C</text>
<text x="39.9" y="278.2">6-MAVLINK_TRANSCEIVER.SchDoc</text>
<text x="29.4" y="312.2">J1</text>
<text x="32.3" y="319.4">2</text>
<text x="37" y="323.1">1</text>
<text x="37" y="318.1">2</text>
<text x="32.6" y="324.4">1</text>
<text x="41.5" y="335.8">GND</text>
<text x="76.9" y="332.2">1</text>
<text x="64.4" y="338.2">1</text>
<text x="69.9" y="337.2">J3</text>
<text x="379.6" y="338.2">8-MECHANICALS.SchDoc</text>
<text x="57.4" y="343.2">J2</text>
<text x="3" y="349.5">D</text>
<text x="561.2" y="349.5">D</text>
<text x="34.5" y="395.6">1</text>
<text x="105" y="395.6">2</text>
<text x="175.8" y="395.6">3</text>
<text x="246.4" y="395.6">4</text>
<text x="317.2" y="395.6">5</text>
<text x="387.9" y="395.6">6</text>
<text x="458.6" y="395.6">7</text>
<text x="529.4" y="395.6">8</text>
</g>
<text font-size="1.9" fill="#000080" x="425.1" y="389.2">C:\Users\TOWER_HOME\Documents\GitHub\TRI_ESC\1-HARDWARE\2-ESC_CTRL\1-SCHEMATIC\1-MAIN.SchDoc</text>
<g font-size="1.4">
<text x="73.7" y="334.1">PAD_3_RD</text>
<text x="61.1" y="340.1">PAD_3_RD</text>
</g>
<g font-size="1.3">
<text x="27.2" y="316.6" transform="rotate(90 27.2 316.6)">PHT-102-01-S-S</text>
<text x="28.8" y="317.1" transform="rotate(90 28.8 317.1)">952-2262-ND</text>
</g>
</svg>
